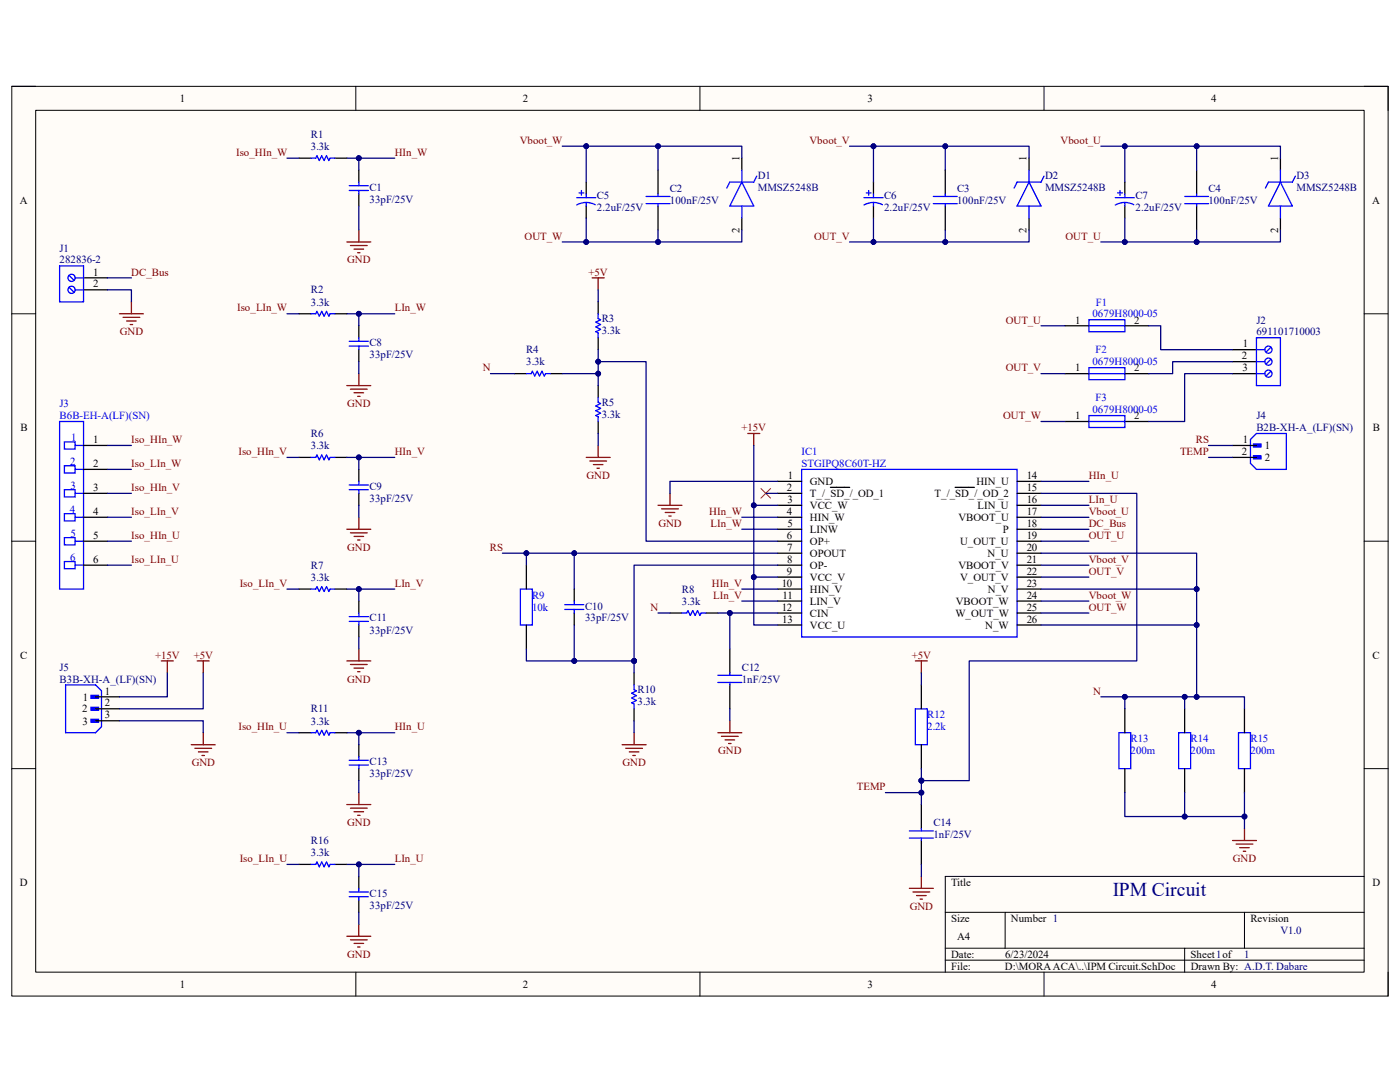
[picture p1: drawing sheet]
<svg xmlns="http://www.w3.org/2000/svg" width="279mm" height="216mm" viewBox="0 0 279 216" stroke-linecap="round" stroke-linejoin="round" font-family="sans-serif">
<path d="M2.3 17.2h274.7v181.6h-274.7z" fill-rule="evenodd" fill="#fffcf8"/>
<path d="M2.3 17.2h274.7v181.6h-274.7z" fill="none" stroke="#000" stroke-width=".2"/>
<path d="M7.1 22h265.1v172h-265.1z" fill-rule="evenodd" fill="#fffcf8"/>
<g fill="none" stroke="#000" stroke-width=".2">
<path d="M2.3 17.2h4.8M71 17.2v4.8M139.7 17.2v4.8M208.4 17.2v4.8M272.2 17.2h4.8v4.8M7.1 22h265.1v172h-265.1zM2.3 62.6h4.8M272.2 62.6h4.8M2.3 108h4.8M272.2 108h4.8M2.3 153.4h4.8M272.2 153.4h4.8"/>
<path d="M272.2 174.9h-83.6v19.1M71 194v4.8M139.7 194v4.8M188.6 182h83.6M188.6 189.2h83.6M188.6 191.6h83.6M200.6 182v7.2M208.4 194v4.8M236.4 189.2v4.8M248.4 182v7.2M277 194v4.8"/>
</g>
<path d="M160 93.7h43v33.4h-43z" fill-rule="evenodd" fill="#fff"/>
<path d="M160 93.7h43v33.4h-43z" fill="none" stroke="#00f" stroke-width=".25"/>
<g fill="none" stroke="#000" stroke-width=".25">
<path d="M16.7 55.4h4.7M16.7 57.8h4.7M155.2 96h4.8M155.2 98.4h4.8M165.7 97.2h3.9M190.6 97.3h3.8M203 96.1h4.8M203 98.4h4.8M155.2 100.8h4.8M155.2 103.2h4.8M155.2 105.6h4.8M155.2 108h4.8"/>
<path d="M155.2 110.4h4.8M155.2 112.8h4.8M155.2 115.2h4.8M155.2 117.5h4.8M155.2 119.9h4.8M203 100.8h4.8M203 103.2h4.8M203 105.6h4.8M203 108h4.8M203 110.4h4.8M203 112.8h4.8M203 115.2h4.8"/>
<path d="M203 117.5h4.8M203 119.9h4.8M155.2 122.3h4.8M155.2 124.7h4.8M203 122.3h4.8M203 124.7h4.8"/>
</g>
<path d="M69.2 48.3h4.8M69.9 49h3.4M70.7 49.7h1.9M71.4 50.4h.4M71.6 45.9v2.4M32.2 131.9h2.4M33.4 131.9v2.4M38.2 148.6h4.7M38.9 149.3h3.3M39.6 150h1.9M40.3 150.7h.5M40.6 146.2v2.4" fill="none" stroke="#800000" stroke-width=".25"/>
<circle cx="14.3" cy="55.4" r=".72" fill="#fff"/>
<g fill="none" stroke="#00f" stroke-width=".25">
<path d="M13.8 54.9l1 1.1"/>
<circle cx="14.3" cy="55.4" r=".72"/>
</g>
<circle cx="14.3" cy="57.8" r=".72" fill="#fff"/>
<g fill="none" stroke="#00f" stroke-width=".25">
<path d="M11.9 53.1h4.8v7.1h-4.8zM13.8 57.3l1 1M15 55.4h1.7M15 57.8h1.7"/>
<circle cx="14.3" cy="57.8" r=".72"/>
</g>
<g fill="none" stroke="#800000" stroke-width=".25">
<path d="M69.2 76.9h4.8M69.9 77.7h3.4M70.7 78.4h1.9M71.4 79.1h.4M71.6 74.6v2.3M69.2 105.6h4.8M69.9 106.3h3.4M70.7 107h1.9M71.4 107.8h.5M71.6 103.2v2.4M69.2 131.9h4.8M69.9 132.6h3.4"/>
<path d="M70.7 133.3h1.9M71.4 134h.5M71.6 129.5v2.4M71.6 158.2v2.3M69.2 160.5h4.8M69.9 161.3h3.4M70.7 162h1.9M71.4 162.7h.5M69.2 186.8h4.8M69.9 187.5h3.4M70.7 188.2h1.9M71.4 189h.5"/>
<path d="M71.6 184.4v2.4"/>
</g>
<path d="M11.9 84.1h4.8v33.4h-4.8z" fill-rule="evenodd" fill="#fff"/>
<path d="M11.9 84.1h4.8v33.4h-4.8z" fill="none" stroke="#00f" stroke-width=".25"/>
<path d="M12.9 88.2h2.1v1.4h-2.1z" fill-rule="evenodd" fill="#fff"/>
<path d="M12.9 88.2h2.1v1.4h-2.1zM15 88.9h1.7" fill="none" stroke="#00f" stroke-width=".25"/>
<path d="M12.9 92.9h2.1v1.5h-2.1z" fill-rule="evenodd" fill="#fff"/>
<path d="M12.9 92.9h2.1v1.5h-2.1zM15 93.7h1.7" fill="none" stroke="#00f" stroke-width=".25"/>
<path d="M12.9 97.7h2.1v1.5h-2.1z" fill-rule="evenodd" fill="#fff"/>
<path d="M12.9 97.7h2.1v1.5h-2.1zM15 98.4h1.7" fill="none" stroke="#00f" stroke-width=".25"/>
<path d="M12.9 102.5h2.1v1.4h-2.1z" fill-rule="evenodd" fill="#fff"/>
<path d="M12.9 102.5h2.1v1.4h-2.1zM15 103.2h1.7" fill="none" stroke="#00f" stroke-width=".25"/>
<path d="M12.9 107.3h2.1v1.4h-2.1z" fill-rule="evenodd" fill="#fff"/>
<path d="M12.9 107.3h2.1v1.4h-2.1zM15 108h1.7" fill="none" stroke="#00f" stroke-width=".25"/>
<path d="M12.9 112.1h2.1v1.4h-2.1z" fill-rule="evenodd" fill="#fff"/>
<g fill="none" stroke="#00f" stroke-width=".25">
<path d="M250.8 69.8h1.6M250.8 72.2h1.6M250.8 74.6h1.6M250.8 67.4h4.7v9.5h-4.7zM253.7 69.3l-1.1 1M253.7 71.7l-1.1 1M253.7 74.1l-1.1 1M12.9 112.1h2.1v1.4h-2.1zM15 112.8h1.7"/>
<circle cx="253.1" cy="72.2" r=".72"/>
<circle cx="253.1" cy="74.6" r=".72"/>
<circle cx="253.1" cy="69.8" r=".72"/>
</g>
<path d="M246 69.8h4.8M246 72.2h4.8M246 74.6h4.8M16.7 88.9h4.8M16.7 93.7h4.8M16.7 98.4h4.8M16.7 103.2h4.8M16.7 108h4.8M16.7 112.8h4.8" fill="none" stroke="#000" stroke-width=".25"/>
<g fill="none" stroke="#800000" stroke-width=".25">
<path d="M118.2 55.4h2.4M119.4 55.4v2.4M117 91.3h4.8M117.7 92h3.4M118.4 92.7h1.9M119.1 93.4h.5M119.4 88.9v2.4M133.7 98.4v2.4M149.2 86.5h2.4M150.4 86.5v2.4M131.3 100.8h4.8M132 101.5h3.4"/>
<path d="M132.8 102.3h1.9M133.5 103h.4M39.4 131.9h2.4M40.6 131.9v2.4M182.7 131.9h2.4M183.9 131.9v2.4M124.2 148.6h4.7M124.9 149.3h3.3M125.6 150h1.9M126.3 150.7h.5M126.5 146.2v2.4M181.5 177.3h4.8"/>
<path d="M182.2 178h3.3M182.9 178.7h1.9M183.6 179.4h.5M183.9 174.9v2.4M246 167.7h4.8M246.7 168.4h3.3M247.4 169.1h1.9M248.1 169.9h.5M248.4 165.3v2.4"/>
</g>
<path d="M18.2 138.7h1.5v.6h-1.5z" fill-rule="evenodd" fill="#00f"/>
<path d="M18.2 138.7h1.5v.6h-1.5z" fill="none" stroke="#00f" stroke-width=".25"/>
<path d="M18.2 141.1h1.5v.6h-1.5z" fill-rule="evenodd" fill="#00f"/>
<path d="M18.2 141.1h1.5v.6h-1.5z" fill="none" stroke="#00f" stroke-width=".25"/>
<path d="M18.2 143.5h1.5v.6h-1.5z" fill-rule="evenodd" fill="#00f"/>
<g fill="none" stroke="#00f" stroke-width=".25">
<path d="M62.1 31.6h.9l.2-.5 .5 .9 .5-.9 .5 .9 .5-.9 .4 .9 .3-.4h.9M69.7 38h3.8M69.7 37.1h3.8M71.6 36.3v.8M71.6 38v.7M62.1 62.6h.9l.2-.5 .5 1 .5-1 .5 1 .5-1 .4 1 .3-.5h.9M69.7 69.1h3.8M69.7 68.1h3.8M71.6 67.4v.7M71.6 69.1v.7M62.1 91.3h.9l.3-.5 .4 1 .5-1 .5 1 .5-1 .4 1 .3-.5h.9M69.7 97.7h3.8"/>
<path d="M69.7 96.8h3.8M71.6 96v.8M71.6 97.7v.7M62.1 117.5h.9l.3-.4 .4 .9 .5-.9 .5 .9 .5-.9 .4 .9 .3-.5h.9M13.1 136.7h6l1.2 1.1v7.2l-1.2 1.2h-6zM69.7 124h3.8M69.7 123h3.8M71.6 122.3v.7M71.6 124v.7M18.2 143.5h1.5v.6h-1.5zM62.1 146.2h.9l.3-.5 .4 1 .5-1 .5 1 .5-1 .4 1 .3-.5h.9M69.7 152.7h3.8"/>
<path d="M69.7 151.7h3.8M71.6 151v.7M71.6 152.7v.7M62.1 172.5h.9l.3-.5 .4 1 .5-1 .5 1 .5-1 .4 1 .3-.5h.9M69.7 178.9h3.8M69.7 178h3.8M71.6 177.3v.7M71.6 178.9v.8"/>
</g>
<g fill="none" stroke="#000" stroke-width=".25">
<path d="M59.7 31.6h2.4M66.8 31.6h2.4M71.6 33.9v2.4M71.6 38.7v2.4M59.7 62.6h2.4M66.8 62.6h2.4M71.6 65v2.4M71.6 69.8v2.4M59.7 91.3h2.4M66.8 91.3h2.4M71.6 93.7v2.3M71.6 98.4v2.4"/>
<path d="M59.7 117.5h2.4M66.8 117.5h2.4M71.6 119.9v2.4M19.1 139h4.7M71.6 124.7v2.4M19.1 141.4h4.7M19.1 143.8h4.7M59.7 146.2h2.4M66.8 146.2h2.4M71.6 148.6v2.4M71.6 153.4v2.4M59.7 172.5h2.4"/>
<path d="M66.8 172.5h2.4M71.6 174.9v2.4M71.6 179.7v2.3"/>
</g>
<path d="M250.2 88.6h1.5v.6h-1.5z" fill-rule="evenodd" fill="#00f"/>
<path d="M250.2 88.6h1.5v.6h-1.5z" fill="none" stroke="#00f" stroke-width=".25"/>
<path d="M250.2 91h1.5v.6h-1.5z" fill-rule="evenodd" fill="#00f"/>
<path d="M250.2 91h1.5v.6h-1.5zM250.8 86.5h5.9v7.2h-5.9l-1.2-1.2v-4.8zM114.6 119.9v.7M112.7 121.6h3.8M112.7 120.6h3.8M114.6 121.6v.7M126.5 136.7v.9l.5 .2-.9 .5 .9 .5-.9 .5 .9 .5-.9 .4 .4 .3v.9" fill="none" stroke="#00f" stroke-width=".25"/>
<path d="M246 88.9h4.8M246 91.3h4.8M114.6 117.5v2.4M114.6 122.3v2.4M126.5 134.3v2.4M126.5 141.4v2.4" fill="none" stroke="#000" stroke-width=".25"/>
<path d="M151.9 97.5l1.9 1.9M153.8 97.5l-1.9 1.9" fill="none" stroke="#f00" stroke-width=".2"/>
<path d="M182.7 141.4h2.4v7.2h-2.4z" fill-rule="evenodd" fill="#fff"/>
<path d="M182.7 141.4h2.4v7.2h-2.4zM181.5 167.2h4.8M181.5 165.8h4.8M183.9 165.3v.5M183.9 167.2v.5" fill="none" stroke="#00f" stroke-width=".25"/>
<path d="M183.9 136.7v4.7M183.9 148.6v4.8M183.9 160.5v4.8M183.9 167.7v4.8" fill="none" stroke="#000" stroke-width=".25"/>
<path d="M247.2 146.2h2.4v7.2h-2.4z" fill-rule="evenodd" fill="#fff"/>
<path d="M247.2 146.2h2.4v7.2h-2.4z" fill="none" stroke="#00f" stroke-width=".25"/>
<path d="M248.4 141.4v4.8M248.4 153.4v4.8" fill="none" stroke="#000" stroke-width=".25"/>
<path d="M235.2 146.2h2.4v7.2h-2.4z" fill-rule="evenodd" fill="#fff"/>
<path d="M235.2 146.2h2.4v7.2h-2.4z" fill="none" stroke="#00f" stroke-width=".25"/>
<path d="M236.4 141.4v4.8M236.4 153.4v4.8" fill="none" stroke="#000" stroke-width=".25"/>
<path d="M223.3 146.2h2.4v7.2h-2.4z" fill-rule="evenodd" fill="#fff"/>
<g fill="none" stroke="#00f" stroke-width=".25">
<path d="M128.9 39.2h4.8M131.3 38.7v.5M148 36.3l2.4 4.8h-4.7zM148 33.9v2.4M151 35.1l-.6 1.2h-4.7l-.6 1.2M186.3 39.2h4.7M188.6 38.7v.5M205.4 36.3l2.4 4.8h-4.8zM205.4 34v2.3M208.4 35.1l-.6 1.2h-4.8l-.6 1.2M236.4 39.2h4.8M238.8 38.7v.5"/>
<path d="M255.5 36.3l2.4 4.8h-4.8zM255.5 34v2.3M258.5 35.1l-.6 1.2h-4.8l-.6 1.2M128.9 40.6h4.8M131.3 40.6v.5M148 41.1v2.4M186.3 40.6h4.7M188.6 40.6v.5M205.4 41.1v2.4M236.4 40.6h4.8M238.8 40.6v.5M255.5 41.1v2.4"/>
<path d="M119.4 62.6v1l.5 .2-1 .5 1 .5-1 .4 1 .5-1 .5 .5 .2v1M119.4 79.3v1l.5 .2-1 .5 1 .5-1 .5 1 .4-1 .5 .5 .3v.9M223.3 146.2h2.4v7.2h-2.4z"/>
</g>
<g fill="none" stroke="#000" stroke-width=".25">
<path d="M131.3 33.9v4.8M148 31.6v2.3M188.6 34v4.7M205.4 31.6v2.4M238.8 34v4.7M255.5 31.6v2.4M131.3 41.1v4.8M148 43.5v2.4M188.6 41.1v4.8M205.4 43.5v2.4M238.8 41.1v4.8M255.5 43.5v2.4"/>
<path d="M119.4 60.2v2.4M119.4 67.4v2.4M119.4 76.9v2.4M119.4 84.1v2.4M224.5 141.4v4.8M224.5 153.4v4.8"/>
</g>
<path d="M103.9 117.5h2.3v7.2h-2.3z" fill-rule="evenodd" fill="#fff"/>
<g fill="none" stroke="#00f" stroke-width=".25">
<path d="M115.1 39.4h3.8M115.6 38.5h.9M116 38v1M117 38.7v.7M172.4 39.4h3.8M172.9 38.5h.9M173.4 38v1M174.3 38.7v.7M222.6 39.4h3.8M223 38.5h1M223.5 38v1M224.5 38.7v.7"/>
<path d="M117 40.4l1.1 .2 .7 .2M117 40.4l-.8 .1-1.1 .4M117 40.4v.7M174.3 40.4l.8 .1 1 .4M174.3 40.4l-.8 .1-1.1 .4M174.3 40.4v.7M224.5 40.4l.7 .1 1.1 .4M224.5 40.4l-.8 .1-1.1 .4M224.5 40.4v.7M105.1 74.6h.9l.2-.5 .5 .9 .5-.9 .5 .9 .5-.9 .4 .9 .3-.4h.9M103.9 117.5h2.3v7.2h-2.3zM136.1 122.3h1l.2-.5 .5 1 .5-1 .4 1 .5-1 .5 1 .2-.5h1"/>
<path d="M143.3 136.2h4.7M143.3 134.7h4.7M145.7 134.3v.4M145.7 136.2v.5"/>
</g>
<g fill="none" stroke="#000" stroke-width=".25">
<path d="M117 36.3v2.4M174.3 36.3v2.4M224.5 36.3v2.4M117 41.1v2.4M174.3 41.1v2.4M224.5 41.1v2.4M102.7 74.6h2.4M109.8 74.6h2.4M105.1 112.8v4.7M105.1 124.7v4.8M133.7 122.3h2.4M140.9 122.3h2.4"/>
<path d="M145.7 129.5v4.8M145.7 136.7v4.7"/>
</g>
<path d="M143.3 146.2h4.7M144 146.9h3.3M144.7 147.6h1.9M145.4 148.4h.5M145.7 143.8v2.4" fill="none" stroke="#800000" stroke-width=".25"/>
<path d="M217.3 63.8h7.2v2.4h-7.2z" fill-rule="evenodd" fill="#fff"/>
<path d="M217.3 63.8h7.2v2.4h-7.2zM217.3 65h7.2" fill="none" stroke="#00f" stroke-width=".25"/>
<path d="M212.5 65h4.8M224.5 65h4.8" fill="none" stroke="#000" stroke-width=".25"/>
<path d="M217.3 73.4h7.2v2.4h-7.2z" fill-rule="evenodd" fill="#fff"/>
<path d="M217.3 73.4h7.2v2.4h-7.2zM217.3 74.6h7.2" fill="none" stroke="#00f" stroke-width=".25"/>
<path d="M212.5 74.6h4.8M224.5 74.6h4.8" fill="none" stroke="#000" stroke-width=".25"/>
<path d="M217.3 82.9h7.2v2.4h-7.2z" fill-rule="evenodd" fill="#fff"/>
<path d="M217.3 82.9h7.2v2.4h-7.2zM217.3 84.1h7.2" fill="none" stroke="#00f" stroke-width=".25"/>
<path d="M212.5 84.1h4.8M224.5 84.1h4.8" fill="none" stroke="#000" stroke-width=".25"/>
<path d="M23.8 62.6h4.8M24.6 63.3h3.3M25.3 64h1.9M26 64.8h.5M26.2 60.2v2.4" fill="none" stroke="#800000" stroke-width=".25"/>
<path d="M69.2 31.6h2.4v2.3M33.4 134.3v4.7h-9.6" fill="none" stroke="#000080" stroke-width=".25"/>
<circle cx="71.6" cy="31.6" r=".48" fill="#000080"/>
<circle cx="71.6" cy="31.6" r=".48" fill="none" stroke="#000080" stroke-width=".2"/>
<path d="M57.3 31.6h2.4M71.6 31.6h7.2" fill="none" stroke="#000080" stroke-width=".25"/>
<circle cx="71.6" cy="31.6" r=".48" fill="#000080"/>
<circle cx="71.6" cy="31.6" r=".48" fill="none" stroke="#000080" stroke-width=".2"/>
<path d="M57.3 62.6h2.4M71.6 62.6h7.2" fill="none" stroke="#000080" stroke-width=".25"/>
<circle cx="71.6" cy="62.6" r=".48" fill="#000080"/>
<circle cx="71.6" cy="62.6" r=".48" fill="none" stroke="#000080" stroke-width=".2"/>
<path d="M69.2 62.6h2.4v2.4" fill="none" stroke="#000080" stroke-width=".25"/>
<circle cx="71.6" cy="62.6" r=".48" fill="#000080"/>
<circle cx="71.6" cy="62.6" r=".48" fill="none" stroke="#000080" stroke-width=".2"/>
<path d="M71.6 72.2v2.4M57.3 117.5h2.4M71.6 117.5h7.2" fill="none" stroke="#000080" stroke-width=".25"/>
<circle cx="71.6" cy="117.5" r=".48" fill="#000080"/>
<circle cx="71.6" cy="117.5" r=".48" fill="none" stroke="#000080" stroke-width=".2"/>
<path d="M69.2 117.5h2.4v2.4" fill="none" stroke="#000080" stroke-width=".25"/>
<circle cx="71.6" cy="117.5" r=".48" fill="#000080"/>
<circle cx="71.6" cy="117.5" r=".48" fill="none" stroke="#000080" stroke-width=".2"/>
<path d="M57.3 91.3h2.4M71.6 91.3h7.2M71.6 127.1v2.4" fill="none" stroke="#000080" stroke-width=".25"/>
<circle cx="71.6" cy="91.3" r=".48" fill="#000080"/>
<circle cx="71.6" cy="91.3" r=".48" fill="none" stroke="#000080" stroke-width=".2"/>
<path d="M69.2 91.3h2.4v2.4" fill="none" stroke="#000080" stroke-width=".25"/>
<circle cx="71.6" cy="91.3" r=".48" fill="#000080"/>
<circle cx="71.6" cy="91.3" r=".48" fill="none" stroke="#000080" stroke-width=".2"/>
<path d="M71.6 100.8v2.4M57.3 172.5h2.4M71.6 172.5h7.2" fill="none" stroke="#000080" stroke-width=".25"/>
<circle cx="71.6" cy="172.5" r=".48" fill="#000080"/>
<circle cx="71.6" cy="172.5" r=".48" fill="none" stroke="#000080" stroke-width=".2"/>
<path d="M69.2 172.5h2.4v2.4" fill="none" stroke="#000080" stroke-width=".25"/>
<circle cx="71.6" cy="172.5" r=".48" fill="#000080"/>
<circle cx="71.6" cy="172.5" r=".48" fill="none" stroke="#000080" stroke-width=".2"/>
<path d="M57.3 146.2h2.4M71.6 146.2h7.2M71.6 182v2.4" fill="none" stroke="#000080" stroke-width=".25"/>
<circle cx="71.6" cy="146.2" r=".48" fill="#000080"/>
<circle cx="71.6" cy="146.2" r=".48" fill="none" stroke="#000080" stroke-width=".2"/>
<path d="M69.2 146.2h2.4v2.4" fill="none" stroke="#000080" stroke-width=".25"/>
<circle cx="71.6" cy="146.2" r=".48" fill="#000080"/>
<circle cx="71.6" cy="146.2" r=".48" fill="none" stroke="#000080" stroke-width=".2"/>
<path d="M21.5 88.9h4.7M21.5 93.7h4.7M21.5 98.4h4.7M150.4 88.9v11.9h4.8M21.5 103.2h4.7M21.5 108h4.7M21.5 112.8h4.7M71.6 155.8v2.4" fill="none" stroke="#000080" stroke-width=".25"/>
<circle cx="150.4" cy="100.8" r=".48" fill="#000080"/>
<circle cx="150.4" cy="100.8" r=".48" fill="none" stroke="#000080" stroke-width=".2"/>
<path d="M150.4 115.2v9.5h4.8" fill="none" stroke="#000080" stroke-width=".25"/>
<circle cx="150.4" cy="115.2" r=".48" fill="#000080"/>
<circle cx="150.4" cy="115.2" r=".48" fill="none" stroke="#000080" stroke-width=".2"/>
<path d="M207.8 96.1h9.5M148 103.2h7.2M148 105.6h7.2M148 117.5h7.2M148 119.9h7.2M155.2 112.8h-28.7v19.1M207.8 100.8h9.5" fill="none" stroke="#000080" stroke-width=".25"/>
<circle cx="126.5" cy="131.9" r=".48" fill="#000080"/>
<circle cx="126.5" cy="131.9" r=".48" fill="none" stroke="#000080" stroke-width=".2"/>
<path d="M114.6 124.7v7.2" fill="none" stroke="#000080" stroke-width=".25"/>
<circle cx="114.6" cy="131.9" r=".48" fill="#000080"/>
<circle cx="114.6" cy="131.9" r=".48" fill="none" stroke="#000080" stroke-width=".2"/>
<path d="M100.3 110.4h4.8" fill="none" stroke="#000080" stroke-width=".25"/>
<circle cx="105.1" cy="110.4" r=".48" fill="#000080"/>
<circle cx="105.1" cy="110.4" r=".48" fill="none" stroke="#000080" stroke-width=".2"/>
<path d="M119.4 72.2h9.5v35.8h26.3M119.4 86.5v2.4M207.8 108h9.5M207.8 115.2h9.5M207.8 105.6h9.5M207.8 122.3h9.5M126.5 143.8v2.4" fill="none" stroke="#000080" stroke-width=".25"/>
<circle cx="119.4" cy="72.2" r=".48" fill="#000080"/>
<circle cx="119.4" cy="72.2" r=".48" fill="none" stroke="#000080" stroke-width=".2"/>
<path d="M97.9 74.6h4.8M207.8 117.5h31" fill="none" stroke="#000080" stroke-width=".25"/>
<circle cx="238.8" cy="117.5" r=".48" fill="#000080"/>
<circle cx="238.8" cy="117.5" r=".48" fill="none" stroke="#000080" stroke-width=".2"/>
<path d="M207.8 124.7h31" fill="none" stroke="#000080" stroke-width=".25"/>
<circle cx="238.8" cy="124.7" r=".48" fill="#000080"/>
<circle cx="238.8" cy="124.7" r=".48" fill="none" stroke="#000080" stroke-width=".2"/>
<path d="M207.8 98.4h19.1v33.5h-33.5v23.9h-9.5" fill="none" stroke="#000080" stroke-width=".25"/>
<circle cx="183.9" cy="155.8" r=".48" fill="#000080"/>
<circle cx="183.9" cy="155.8" r=".48" fill="none" stroke="#000080" stroke-width=".2"/>
<path d="M176.7 158.2h7.2M183.9 172.5v2.4" fill="none" stroke="#000080" stroke-width=".25"/>
<circle cx="183.9" cy="158.2" r=".48" fill="#000080"/>
<circle cx="183.9" cy="158.2" r=".48" fill="none" stroke="#000080" stroke-width=".2"/>
<path d="M119.4 57.8v2.4M131.3 45.9v2.4M155.2 96h-21.5v2.4M207.8 103.2h9.5M207.8 112.8h9.5M207.8 119.9h9.5M183.9 134.3v2.4" fill="none" stroke="#000080" stroke-width=".25"/>
<circle cx="131.3" cy="48.3" r=".48" fill="#000080"/>
<circle cx="131.3" cy="48.3" r=".48" fill="none" stroke="#000080" stroke-width=".2"/>
<path d="M188.6 45.9v2.4" fill="none" stroke="#000080" stroke-width=".25"/>
<circle cx="188.6" cy="48.3" r=".48" fill="#000080"/>
<circle cx="188.6" cy="48.3" r=".48" fill="none" stroke="#000080" stroke-width=".2"/>
<path d="M71.6 41.1v4.8M241.2 88.9h4.8M241.2 91.3h4.8M207.8 110.4h31v28.6M40.6 134.3v7.1h-16.8M23.8 143.8h16.8v2.4" fill="none" stroke="#000080" stroke-width=".25"/>
<circle cx="238.8" cy="117.5" r=".48" fill="#000080"/>
<circle cx="238.8" cy="117.5" r=".48" fill="none" stroke="#000080" stroke-width=".2"/>
<circle cx="238.8" cy="124.7" r=".48" fill="#000080"/>
<circle cx="238.8" cy="124.7" r=".48" fill="none" stroke="#000080" stroke-width=".2"/>
<circle cx="238.8" cy="139" r=".48" fill="#000080"/>
<circle cx="238.8" cy="139" r=".48" fill="none" stroke="#000080" stroke-width=".2"/>
<path d="M236.4 139h12v2.4" fill="none" stroke="#000080" stroke-width=".25"/>
<circle cx="238.8" cy="139" r=".48" fill="#000080"/>
<circle cx="238.8" cy="139" r=".48" fill="none" stroke="#000080" stroke-width=".2"/>
<circle cx="236.4" cy="139" r=".48" fill="#000080"/>
<circle cx="236.4" cy="139" r=".48" fill="none" stroke="#000080" stroke-width=".2"/>
<path d="M119.4 69.8v4.8" fill="none" stroke="#000080" stroke-width=".25"/>
<circle cx="119.4" cy="72.2" r=".48" fill="#000080"/>
<circle cx="119.4" cy="72.2" r=".48" fill="none" stroke="#000080" stroke-width=".2"/>
<circle cx="119.4" cy="74.6" r=".48" fill="#000080"/>
<circle cx="119.4" cy="74.6" r=".48" fill="none" stroke="#000080" stroke-width=".2"/>
<path d="M150.4 100.8v14.4h4.8" fill="none" stroke="#000080" stroke-width=".25"/>
<circle cx="150.4" cy="115.2" r=".48" fill="#000080"/>
<circle cx="150.4" cy="115.2" r=".48" fill="none" stroke="#000080" stroke-width=".2"/>
<circle cx="150.4" cy="100.8" r=".48" fill="#000080"/>
<circle cx="150.4" cy="100.8" r=".48" fill="none" stroke="#000080" stroke-width=".2"/>
<path d="M152.8 98.4h2.4M183.9 155.8v4.7" fill="none" stroke="#000080" stroke-width=".25"/>
<circle cx="183.9" cy="155.8" r=".48" fill="#000080"/>
<circle cx="183.9" cy="155.8" r=".48" fill="none" stroke="#000080" stroke-width=".2"/>
<circle cx="183.9" cy="158.2" r=".48" fill="#000080"/>
<circle cx="183.9" cy="158.2" r=".48" fill="none" stroke="#000080" stroke-width=".2"/>
<path d="M183.9 153.4v2.4" fill="none" stroke="#000080" stroke-width=".25"/>
<circle cx="183.9" cy="155.8" r=".48" fill="#000080"/>
<circle cx="183.9" cy="155.8" r=".48" fill="none" stroke="#000080" stroke-width=".2"/>
<path d="M236.4 158.2v4.7" fill="none" stroke="#000080" stroke-width=".25"/>
<circle cx="236.4" cy="162.9" r=".48" fill="#000080"/>
<circle cx="236.4" cy="162.9" r=".48" fill="none" stroke="#000080" stroke-width=".2"/>
<path d="M117 43.5v4.8" fill="none" stroke="#000080" stroke-width=".25"/>
<circle cx="117" cy="48.3" r=".48" fill="#000080"/>
<circle cx="117" cy="48.3" r=".48" fill="none" stroke="#000080" stroke-width=".2"/>
<path d="M174.3 43.5v4.8" fill="none" stroke="#000080" stroke-width=".25"/>
<circle cx="174.3" cy="48.3" r=".48" fill="#000080"/>
<circle cx="174.3" cy="48.3" r=".48" fill="none" stroke="#000080" stroke-width=".2"/>
<path d="M155.2 110.4h-50.1v2.4" fill="none" stroke="#000080" stroke-width=".25"/>
<circle cx="105.1" cy="110.4" r=".48" fill="#000080"/>
<circle cx="105.1" cy="110.4" r=".48" fill="none" stroke="#000080" stroke-width=".2"/>
<circle cx="114.6" cy="110.4" r=".48" fill="#000080"/>
<circle cx="114.6" cy="110.4" r=".48" fill="none" stroke="#000080" stroke-width=".2"/>
<path d="M114.6 110.4v7.1" fill="none" stroke="#000080" stroke-width=".25"/>
<circle cx="114.6" cy="110.4" r=".48" fill="#000080"/>
<circle cx="114.6" cy="110.4" r=".48" fill="none" stroke="#000080" stroke-width=".2"/>
<path d="M117 29.2v7.1" fill="none" stroke="#000080" stroke-width=".25"/>
<circle cx="117" cy="29.2" r=".48" fill="#000080"/>
<circle cx="117" cy="29.2" r=".48" fill="none" stroke="#000080" stroke-width=".2"/>
<path d="M131.3 29.2h16.7v2.4" fill="none" stroke="#000080" stroke-width=".25"/>
<circle cx="131.3" cy="29.2" r=".48" fill="#000080"/>
<circle cx="131.3" cy="29.2" r=".48" fill="none" stroke="#000080" stroke-width=".2"/>
<path d="M174.3 29.2v7.1" fill="none" stroke="#000080" stroke-width=".25"/>
<circle cx="174.3" cy="29.2" r=".48" fill="#000080"/>
<circle cx="174.3" cy="29.2" r=".48" fill="none" stroke="#000080" stroke-width=".2"/>
<path d="M188.6 29.2h16.8v2.4" fill="none" stroke="#000080" stroke-width=".25"/>
<circle cx="188.6" cy="29.2" r=".48" fill="#000080"/>
<circle cx="188.6" cy="29.2" r=".48" fill="none" stroke="#000080" stroke-width=".2"/>
<path d="M148 45.9v2.4h-35.8" fill="none" stroke="#000080" stroke-width=".25"/>
<circle cx="117" cy="48.3" r=".48" fill="#000080"/>
<circle cx="117" cy="48.3" r=".48" fill="none" stroke="#000080" stroke-width=".2"/>
<circle cx="131.3" cy="48.3" r=".48" fill="#000080"/>
<circle cx="131.3" cy="48.3" r=".48" fill="none" stroke="#000080" stroke-width=".2"/>
<path d="M112.2 29.2h19.1v4.7" fill="none" stroke="#000080" stroke-width=".25"/>
<circle cx="117" cy="29.2" r=".48" fill="#000080"/>
<circle cx="117" cy="29.2" r=".48" fill="none" stroke="#000080" stroke-width=".2"/>
<circle cx="131.3" cy="29.2" r=".48" fill="#000080"/>
<circle cx="131.3" cy="29.2" r=".48" fill="none" stroke="#000080" stroke-width=".2"/>
<path d="M126.5 131.9v2.4" fill="none" stroke="#000080" stroke-width=".25"/>
<circle cx="126.5" cy="131.9" r=".48" fill="#000080"/>
<circle cx="126.5" cy="131.9" r=".48" fill="none" stroke="#000080" stroke-width=".2"/>
<path d="M105.1 129.5v2.4h21.4" fill="none" stroke="#000080" stroke-width=".25"/>
<circle cx="114.6" cy="131.9" r=".48" fill="#000080"/>
<circle cx="114.6" cy="131.9" r=".48" fill="none" stroke="#000080" stroke-width=".2"/>
<circle cx="126.5" cy="131.9" r=".48" fill="#000080"/>
<circle cx="126.5" cy="131.9" r=".48" fill="none" stroke="#000080" stroke-width=".2"/>
<path d="M112.2 74.6h7.2v2.3" fill="none" stroke="#000080" stroke-width=".25"/>
<circle cx="119.4" cy="74.6" r=".48" fill="#000080"/>
<circle cx="119.4" cy="74.6" r=".48" fill="none" stroke="#000080" stroke-width=".2"/>
<path d="M131.3 122.3h2.4M143.3 122.3h11.9M145.7 141.4v2.4" fill="none" stroke="#000080" stroke-width=".25"/>
<circle cx="145.7" cy="122.3" r=".48" fill="#000080"/>
<circle cx="145.7" cy="122.3" r=".48" fill="none" stroke="#000080" stroke-width=".2"/>
<path d="M145.7 122.3v7.2" fill="none" stroke="#000080" stroke-width=".25"/>
<circle cx="145.7" cy="122.3" r=".48" fill="#000080"/>
<circle cx="145.7" cy="122.3" r=".48" fill="none" stroke="#000080" stroke-width=".2"/>
<path d="M248.4 158.2v4.7" fill="none" stroke="#000080" stroke-width=".25"/>
<circle cx="248.4" cy="162.9" r=".48" fill="#000080"/>
<circle cx="248.4" cy="162.9" r=".48" fill="none" stroke="#000080" stroke-width=".2"/>
<path d="M224.5 158.2v4.7h23.9v2.4" fill="none" stroke="#000080" stroke-width=".25"/>
<circle cx="236.4" cy="162.9" r=".48" fill="#000080"/>
<circle cx="236.4" cy="162.9" r=".48" fill="none" stroke="#000080" stroke-width=".2"/>
<circle cx="248.4" cy="162.9" r=".48" fill="#000080"/>
<circle cx="248.4" cy="162.9" r=".48" fill="none" stroke="#000080" stroke-width=".2"/>
<path d="M219.7 139h16.7v2.4" fill="none" stroke="#000080" stroke-width=".25"/>
<circle cx="224.5" cy="139" r=".48" fill="#000080"/>
<circle cx="224.5" cy="139" r=".48" fill="none" stroke="#000080" stroke-width=".2"/>
<circle cx="236.4" cy="139" r=".48" fill="#000080"/>
<circle cx="236.4" cy="139" r=".48" fill="none" stroke="#000080" stroke-width=".2"/>
<path d="M224.5 139v2.4" fill="none" stroke="#000080" stroke-width=".25"/>
<circle cx="224.5" cy="139" r=".48" fill="#000080"/>
<circle cx="224.5" cy="139" r=".48" fill="none" stroke="#000080" stroke-width=".2"/>
<path d="M21.4 57.8h4.8v2.4M21.4 55.4h4.8M205.4 45.9v2.4h-35.9M207.8 65h4.7M207.8 74.6h4.7M229.3 65h2.3v4.8h14.4M246 72.2h-12v2.4h-4.7M246 74.6h-9.6v9.5h-7.1M207.8 84.1h4.7" fill="none" stroke="#000080" stroke-width=".25"/>
<circle cx="188.6" cy="48.3" r=".48" fill="#000080"/>
<circle cx="188.6" cy="48.3" r=".48" fill="none" stroke="#000080" stroke-width=".2"/>
<circle cx="174.3" cy="48.3" r=".48" fill="#000080"/>
<circle cx="174.3" cy="48.3" r=".48" fill="none" stroke="#000080" stroke-width=".2"/>
<path d="M169.5 29.2h19.1v4.8" fill="none" stroke="#000080" stroke-width=".25"/>
<circle cx="188.6" cy="29.2" r=".48" fill="#000080"/>
<circle cx="188.6" cy="29.2" r=".48" fill="none" stroke="#000080" stroke-width=".2"/>
<circle cx="174.3" cy="29.2" r=".48" fill="#000080"/>
<circle cx="174.3" cy="29.2" r=".48" fill="none" stroke="#000080" stroke-width=".2"/>
<path d="M224.5 43.5v4.8" fill="none" stroke="#000080" stroke-width=".25"/>
<circle cx="224.5" cy="48.3" r=".48" fill="#000080"/>
<circle cx="224.5" cy="48.3" r=".48" fill="none" stroke="#000080" stroke-width=".2"/>
<path d="M224.5 29.2v7.1" fill="none" stroke="#000080" stroke-width=".25"/>
<circle cx="224.5" cy="29.2" r=".48" fill="#000080"/>
<circle cx="224.5" cy="29.2" r=".48" fill="none" stroke="#000080" stroke-width=".2"/>
<path d="M255.5 45.9v2.4h-35.8" fill="none" stroke="#000080" stroke-width=".25"/>
<circle cx="224.5" cy="48.3" r=".48" fill="#000080"/>
<circle cx="224.5" cy="48.3" r=".48" fill="none" stroke="#000080" stroke-width=".2"/>
<circle cx="238.8" cy="48.3" r=".48" fill="#000080"/>
<circle cx="238.8" cy="48.3" r=".48" fill="none" stroke="#000080" stroke-width=".2"/>
<path d="M219.7 29.2h35.8v2.4" fill="none" stroke="#000080" stroke-width=".25"/>
<circle cx="224.5" cy="29.2" r=".48" fill="#000080"/>
<circle cx="224.5" cy="29.2" r=".48" fill="none" stroke="#000080" stroke-width=".2"/>
<circle cx="238.8" cy="29.2" r=".48" fill="#000080"/>
<circle cx="238.8" cy="29.2" r=".48" fill="none" stroke="#000080" stroke-width=".2"/>
<path d="M238.8 45.9v2.4" fill="none" stroke="#000080" stroke-width=".25"/>
<circle cx="238.8" cy="48.3" r=".48" fill="#000080"/>
<circle cx="238.8" cy="48.3" r=".48" fill="none" stroke="#000080" stroke-width=".2"/>
<path d="M238.8 29.2v4.8" fill="none" stroke="#000080" stroke-width=".25"/>
<circle cx="238.8" cy="29.2" r=".48" fill="#000080"/>
<circle cx="238.8" cy="29.2" r=".48" fill="none" stroke="#000080" stroke-width=".2"/>
<text font-size="3.9" fill="#000080" x="222.1" y="178.8">IPM Circuit</text>
<g font-size="2.2">
<text x="35.9" y="20.4">1</text>
<text x="104.4" y="20.4">2</text>
<text x="173.1" y="20.4">3</text>
<text x="241.7" y="20.4">4</text>
<text x="147.6" y="32" transform="rotate(-90 147.6 32)">1</text>
<text x="204.9" y="32" transform="rotate(-90 204.9 32)">1</text>
<text x="255.1" y="32" transform="rotate(-90 255.1 32)">1</text>
<text x="3.9" y="40.6">A</text>
<text x="273.9" y="40.6">A</text>
<text x="147.6" y="46.4" transform="rotate(-90 147.6 46.4)">2</text>
<text x="204.9" y="46.4" transform="rotate(-90 204.9 46.4)">2</text>
<text x="255.1" y="46.4" transform="rotate(-90 255.1 46.4)">2</text>
<text x="18.6" y="55">1</text>
<text x="18.6" y="57.4">2</text>
<text x="214.6" y="64.6">1</text>
<text x="226.4" y="64.6">2</text>
<text x="247.8" y="71.7">2</text>
<text x="248" y="69.3">1</text>
<text x="214.6" y="74.1">1</text>
<text x="226.4" y="74.1">2</text>
<text x="247.9" y="74.1">3</text>
<text x="214.6" y="83.7">1</text>
<text x="226.4" y="83.7">2</text>
<text x="4.1" y="86">B</text>
<text x="18.6" y="88.4">1</text>
<text x="248" y="88.4">1</text>
<text x="252.4" y="89.6">1</text>
<text x="274" y="86">B</text>
<text x="18.6" y="93.2">2</text>
<text x="157.2" y="95.6">1</text>
<text x="204.9" y="95.6">14</text>
<text x="247.8" y="90.8">2</text>
<text x="252.4" y="92">2</text>
<text x="18.6" y="98">3</text>
<text x="157.1" y="98">2</text>
<text x="157.1" y="100.4">3</text>
<text x="161.6" y="96.8">GND</text>
<text x="161.6" y="99.2">T_/_SD_/_OD_1</text>
<text x="161.6" y="101.6">VCC_W</text>
<text x="186.5" y="99.2">T_/_SD_/_OD_2</text>
<text x="194.9" y="96.8">HIN_U</text>
<text x="195.1" y="101.6">LIN_U</text>
<text x="204.9" y="98">15</text>
<text x="204.9" y="100.4">16</text>
<text x="18.6" y="102.7">4</text>
<text x="18.6" y="107.5">5</text>
<text x="157.1" y="102.7">4</text>
<text x="157.1" y="107.5">6</text>
<text x="157.1" y="105.2">5</text>
<text x="161.6" y="104">HIN_W</text>
<text x="161.6" y="106.3">LINW</text>
<text x="191.3" y="104">VBOOT_U</text>
<text x="200.2" y="106.3">P</text>
<text x="204.9" y="102.7">17</text>
<text x="204.9" y="105.2">18</text>
<text x="204.9" y="107.5">19</text>
<text x="18.6" y="112.3">6</text>
<text x="157.1" y="109.9">7</text>
<text x="157.1" y="112.3">8</text>
<text x="161.6" y="108.7">OP+</text>
<text x="161.6" y="111.1">OPOUT</text>
<text x="161.6" y="113.5">OP-</text>
<text x="191.3" y="113.5">VBOOT_V</text>
<text x="191.6" y="108.7">U_OUT_U</text>
<text x="197.1" y="111.1">N_U</text>
<text x="204.9" y="109.9">20</text>
<text x="204.9" y="112.3">21</text>
<text x="156" y="117.1">10</text>
<text x="156.2" y="119.5">11</text>
<text x="157.1" y="114.7">9</text>
<text x="161.6" y="115.9">VCC_V</text>
<text x="161.6" y="118.3">HIN_V</text>
<text x="191.6" y="115.9">V_OUT_V</text>
<text x="197.1" y="118.3">N_V</text>
<text x="204.9" y="114.7">22</text>
<text x="204.9" y="117.1">23</text>
<text x="204.9" y="119.5">24</text>
<text x="156" y="121.9">12</text>
<text x="156.1" y="124.2">13</text>
<text x="161.6" y="120.6">LIN_V</text>
<text x="161.6" y="123.1">CIN</text>
<text x="161.6" y="125.4">VCC_U</text>
<text x="190.7" y="123.1">W_OUT_W</text>
<text x="190.8" y="120.6">VBOOT_W</text>
<text x="196.6" y="125.4">N_W</text>
<text x="204.9" y="121.9">25</text>
<text x="204.9" y="124.2">26</text>
<text x="4" y="131.4">C</text>
<text x="273.9" y="131.4">C</text>
<text x="16.4" y="142.2">2</text>
<text x="16.6" y="139.8">1</text>
<text x="21" y="138.6">1</text>
<text x="21" y="141">2</text>
<text x="21" y="143.3">3</text>
<text x="16.5" y="144.6">3</text>
<text x="4" y="176.8">D</text>
<text x="189.8" y="176.8">Title</text>
<text x="273.9" y="176.8">D</text>
<text x="189.8" y="184">Size</text>
<text x="201.8" y="184">Number 1</text>
<text x="249.6" y="184">Revision</text>
<text x="189.8" y="191.1">Date:</text>
<text x="191" y="187.5">A4</text>
<text x="200.6" y="191.1">6/23/2024</text>
<text x="237.6" y="191.1">Sheet1of</text>
<text x="35.9" y="197.1">1</text>
<text x="104.4" y="197.1">2</text>
<text x="173.1" y="197.1">3</text>
<text x="189.8" y="193.5">File:</text>
<text x="200.6" y="193.5">D:\MORA ACA\..\IPM Circuit.SchDoc</text>
<text x="237.6" y="193.5">Drawn By: A.D.T. Dabare</text>
<text x="241.7" y="197.1">4</text>
</g>
<g font-size="2.2" fill="#000080">
<text x="62.1" y="27.5">R1</text>
<text x="62.1" y="29.9">3.3k</text>
<text x="151.3" y="35.6">D1</text>
<text x="208.6" y="35.6">D2</text>
<text x="258.7" y="35.6">D3</text>
<text x="73.7" y="38">C1</text>
<text x="73.7" y="40.4">33pF/25V</text>
<text x="119.1" y="39.7">C5</text>
<text x="133.7" y="38.3">C2</text>
<text x="133.7" y="40.6">100nF/25V</text>
<text x="151.3" y="38">MMSZ5248B</text>
<text x="176.4" y="39.7">C6</text>
<text x="191" y="38.3">C3</text>
<text x="191" y="40.6">100nF/25V</text>
<text x="208.6" y="38">MMSZ5248B</text>
<text x="226.6" y="39.7">C7</text>
<text x="241.2" y="38.3">C4</text>
<text x="241.2" y="40.6">100nF/25V</text>
<text x="258.7" y="38">MMSZ5248B</text>
<text x="119.1" y="42.1">2.2uF/25V</text>
<text x="176.4" y="42.1">2.2uF/25V</text>
<text x="226.6" y="42.1">2.2uF/25V</text>
<text x="11.9" y="50.2">J1</text>
<text x="11.9" y="52.6">282836-2</text>
<text x="62.1" y="58.5">R2</text>
<text x="62.1" y="61">3.3k</text>
<text x="120.1" y="64.3">R3</text>
<text x="250.7" y="64.6">J2</text>
<text x="73.7" y="69.1">C8</text>
<text x="73.7" y="71.5">33pF/25V</text>
<text x="105" y="70.5">R4</text>
<text x="120.1" y="66.7">3.3k</text>
<text x="250.7" y="66.9">691101710003</text>
<text x="105" y="72.9">3.3k</text>
<text x="120.1" y="81">R5</text>
<text x="120.1" y="83.4">3.3k</text>
<text x="250.7" y="83.7">J4</text>
<text x="62.1" y="87.2">R6</text>
<text x="62.1" y="89.6">3.3k</text>
<text x="250.7" y="86">B2B-XH-A_(LF)(SN)</text>
<text x="73.7" y="97.7">C9</text>
<text x="73.7" y="100.1">33pF/25V</text>
<text x="62.1" y="113.5">R7</text>
<text x="62.1" y="115.9">3.3k</text>
<text x="136.1" y="118.3">R8</text>
<text x="73.7" y="124">C11</text>
<text x="116.8" y="121.6">C10</text>
<text x="116.8" y="124">33pF/25V</text>
<text x="136.1" y="120.6">3.3k</text>
<text x="73.7" y="126.4">33pF/25V</text>
<text x="11.9" y="133.8">J5</text>
<text x="11.9" y="136.2">B3B-XH-A_(LF)(SN)</text>
<text x="148" y="133.8">C12</text>
<text x="148" y="136.2">1nF/25V</text>
<text x="62.1" y="142.2">R11</text>
<text x="127.3" y="138.3">R10</text>
<text x="127.3" y="140.7">3.3k</text>
<text x="62.1" y="144.6">3.3k</text>
<text x="73.7" y="152.7">C13</text>
<text x="73.7" y="155.1">33pF/25V</text>
<text x="186.3" y="164.8">C14</text>
<text x="186.3" y="167.3">1nF/25V</text>
<text x="62.1" y="168.4">R16</text>
<text x="62.1" y="170.8">3.3k</text>
<text x="73.7" y="178.9">C15</text>
<text x="73.7" y="181.4">33pF/25V</text>
<text x="248.3" y="191.1">1</text>
<text x="255.5" y="186.4">V1.0</text>
</g>
<g font-size="2.2" fill="#800000">
<text x="103.7" y="28.7">Vboot_W</text>
<text x="161.5" y="28.7">Vboot_V</text>
<text x="211.7" y="28.7">Vboot_U</text>
<text x="47.1" y="31.1">Iso_HIn_W</text>
<text x="78.8" y="31.1">HIn_W</text>
<text x="104.7" y="47.8">OUT_W</text>
<text x="162.5" y="47.8">OUT_V</text>
<text x="212.6" y="47.8">OUT_U</text>
<text x="69.3" y="52.6">GND</text>
<text x="26.2" y="55">DC_Bus</text>
<text x="117.4" y="55">+5V</text>
<text x="47.3" y="62.1">Iso_LIn_W</text>
<text x="78.8" y="62.1">LIn_W</text>
<text x="200.7" y="64.6">OUT_U</text>
<text x="23.9" y="66.9">GND</text>
<text x="96.4" y="74.1">N</text>
<text x="200.7" y="74.1">OUT_V</text>
<text x="69.3" y="81.3">GND</text>
<text x="200.2" y="83.7">OUT_W</text>
<text x="26.2" y="88.4">Iso_HIn_W</text>
<text x="148" y="86">+15V</text>
<text x="238.7" y="88.4">RS</text>
<text x="26.2" y="93.2">Iso_LIn_W</text>
<text x="47.6" y="90.8">Iso_HIn_V</text>
<text x="78.8" y="90.8">HIn_V</text>
<text x="117.1" y="95.6">GND</text>
<text x="217.3" y="95.6">HIn_U</text>
<text x="235.5" y="90.8">TEMP</text>
<text x="26.2" y="98">Iso_HIn_V</text>
<text x="217.3" y="100.4">LIn_U</text>
<text x="26.2" y="102.7">Iso_LIn_V</text>
<text x="26.2" y="107.5">Iso_HIn_U</text>
<text x="131.4" y="105.2">GND</text>
<text x="141.6" y="102.7">HIn_W</text>
<text x="141.8" y="105.2">LIn_W</text>
<text x="217.3" y="105.2">DC_Bus</text>
<text x="217.3" y="107.5">OUT_U</text>
<text x="217.3" y="102.7">Vboot_U</text>
<text x="26.2" y="112.3">Iso_LIn_U</text>
<text x="69.3" y="109.9">GND</text>
<text x="97.7" y="109.9">RS</text>
<text x="217.3" y="112.3">Vboot_V</text>
<text x="47.8" y="117.1">Iso_LIn_V</text>
<text x="78.8" y="117.1">LIn_V</text>
<text x="142.1" y="117.1">HIn_V</text>
<text x="142.3" y="119.5">LIn_V</text>
<text x="217.3" y="114.7">OUT_V</text>
<text x="217.3" y="119.5">Vboot_W</text>
<text x="129.8" y="121.9">N</text>
<text x="217.3" y="121.9">OUT_W</text>
<text x="30.9" y="131.4">+15V</text>
<text x="38.7" y="131.4">+5V</text>
<text x="181.9" y="131.4">+5V</text>
<text x="69.3" y="136.2">GND</text>
<text x="218.1" y="138.6">N</text>
<text x="47.6" y="145.8">Iso_HIn_U</text>
<text x="78.8" y="145.8">HIn_U</text>
<text x="38.3" y="152.9">GND</text>
<text x="124.2" y="152.9">GND</text>
<text x="143.3" y="150.5">GND</text>
<text x="171" y="157.7">TEMP</text>
<text x="69.3" y="164.8">GND</text>
<text x="47.8" y="172">Iso_LIn_U</text>
<text x="78.8" y="172">LIn_U</text>
<text x="246" y="172">GND</text>
<text x="181.6" y="181.6">GND</text>
<text x="69.3" y="191.1">GND</text>
</g>
<g font-size="2.2" fill="#00f">
<text x="218" y="63.3">0679H8000-05</text>
<text x="218.7" y="61">F1</text>
<text x="218.6" y="70.5">F2</text>
<text x="218" y="72.9">0679H8000-05</text>
<text x="11.9" y="81.3">J3</text>
<text x="11.9" y="83.7">B6B-EH-A(LF)(SN)</text>
<text x="218" y="82.5">0679H8000-05</text>
<text x="218.7" y="80.1">F3</text>
<text x="14.2" y="87.9">1</text>
<text x="14" y="92.7">2</text>
<text x="160" y="90.8">IC1</text>
<text x="160" y="93.2">STGIPQ8C60T-HZ</text>
<text x="14.1" y="97.5">3</text>
<text x="14" y="102.3">4</text>
<text x="14.1" y="107.1">5</text>
<text x="14" y="111.8">6</text>
<text x="106.2" y="119.5">R9</text>
<text x="106.2" y="121.9">10k</text>
<text x="185" y="143.3">R12</text>
<text x="185" y="145.8">2.2k</text>
<text x="225.6" y="148.1">R13</text>
<text x="237.6" y="148.1">R14</text>
<text x="249.6" y="148.1">R15</text>
<text x="225.6" y="150.5">200m</text>
<text x="237.6" y="150.5">200m</text>
<text x="249.6" y="150.5">200m</text>
</g>
</svg>
